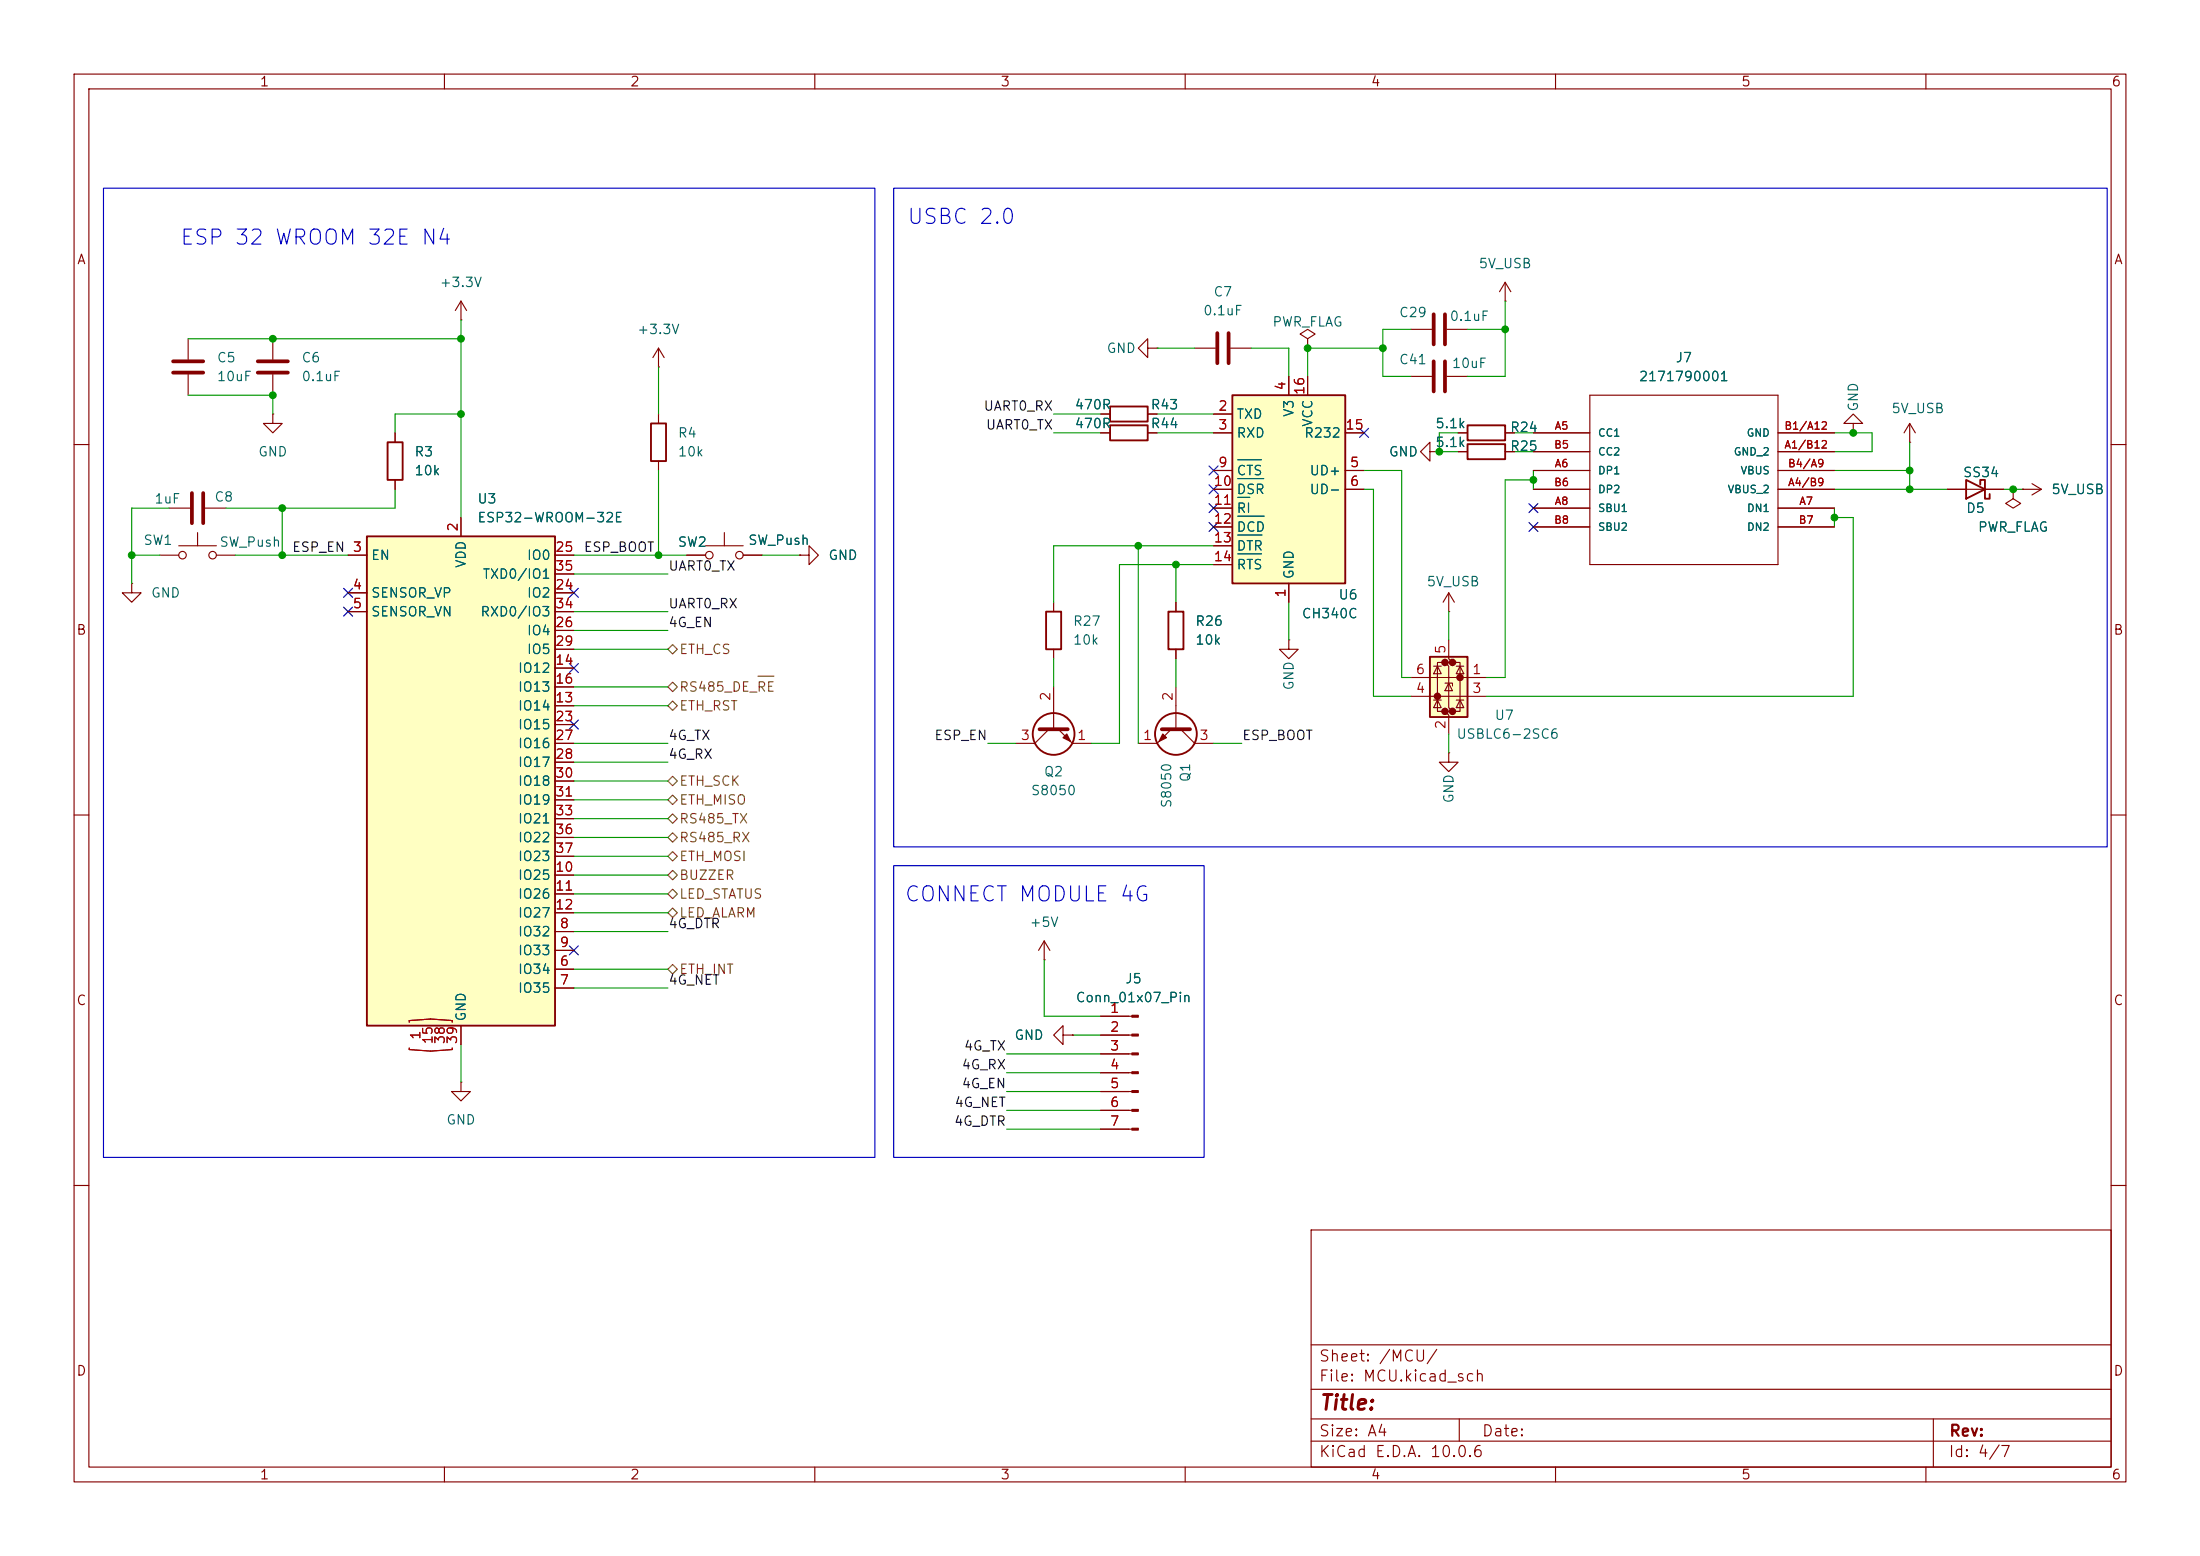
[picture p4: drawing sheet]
<svg xmlns="http://www.w3.org/2000/svg" width="297mm" height="210mm" viewBox="0 0 297 210" stroke-linecap="round" stroke-linejoin="round" font-family="sans-serif">
<g fill="none" stroke="#840000" stroke-width=".15">
<path d="M10 10h277v190h-277zM12 12h273v186h-273zM60 10v2M110 10v2M160 10v2M210 10v2M260 10v2M203.2 38.1l-.8 1.3M203.2 38.1l.8 1.3M203.2 38.1v2.5M148.6 55.9h1.3M148.6 58.4h1.3"/>
<path d="M154.9 47v-1.3l-1.2 1.3 1.2 1.3v-1.3h1.3M154.9 55.9h1.3M154.9 58.4h1.3M156.2 47h.1M203.2 40.6h.1M10 60h2M196.8 61h1.3M203.2 61h1.3M273 66h.1M273 66h2.6M274.3 65.3l1.3 .7M275.6 66l-1.3 .8"/>
<path d="M285 60h2M141.6 98.4l-1.9 1.9h-2.5M142.2 92.7v5.7M142.9 98.4l1.9 1.9h2.5M10 110h2M285 110h2M143.5 139.7v-1.3l-1.3 1.3 1.3 1.3v-1.3h1.3M144.8 139.7h.1M148.6 137.2h4.2M148.6 139.7h4.2M62.2 146.1v1.2h1.3l-1.3 1.3-1.2-1.3h1.2M62.2 146.1h.1"/>
<path d="M148.6 142.2h4.2M148.6 144.8h4.2M148.6 147.3h4.2M148.6 149.9h4.2M148.6 152.4h4.2M10 160h2M177 166h108v32h-108zM285 160h2M60 198v2M110 198v2M160 198v2M177 194.5h108"/>
<path d="M177 191.5h108M177 187.5h108M177 181.5h108M197 191.5v3M210 198v2M260 198v2M261 191.5v6.5"/>
</g>
<g fill="none" stroke="#840000" stroke-width=".25">
<path d="M149.9 54.9h5v2h-5zM149.9 57.4h5v2h-5zM198.1 59.9h5.1v2.1h-5.1z"/>
<circle cx="142.2" cy="99.1" r="2.82"/>
</g>
<g fill="#840000" stroke="#840000" stroke-width=".15">
<path d="M152.8 137h.9v.3h-.9z"/>
<path d="M152.8 139.6h.9v.2h-.9z"/>
<path d="M152.8 142.1h.9v.3h-.9z"/>
<path d="M152.8 144.7h.9v.2h-.9z"/>
<path d="M152.8 147.2h.9v.2h-.9z"/>
<path d="M152.8 149.7h.9v.3h-.9z"/>
<path d="M152.8 152.3h.9v.2h-.9z"/>
<path d="M144 99.1l.5 1-1-.5z"/>
</g>
<path d="M140.3 98.4h3.8" fill="none" stroke="#840000" stroke-width=".51"/>
<path d="M49.5 72.4h25.4v66h-25.4z" fill="#ffffc2"/>
<g fill="none" stroke="#840000" stroke-width=".25">
<path d="M49.5 72.4h25.4v66h-25.4z"/>
<circle cx="158.7" cy="99.1" r="2.82"/>
</g>
<g fill="none" stroke="#840000" stroke-width=".15">
<path d="M25.4 45.7v2.8M25.4 50.5v2.8M17.8 78.7v1.3h1.2l-1.2 1.3-1.3-1.3h1.3M17.8 78.7h.1M21.6 74.9h2.5M22.9 68.6h2.8M24.1 73.7h5.1M26.7 71.9v1.8M27.7 68.6h2.8M29.2 74.9h2.5M47 74.9h2.5M62.2 69.9v2.5"/>
<path d="M74.9 74.9h2.6M74.9 77.5h2.6M47 80h2.5M47 82.6h2.5M74.9 80h2.6M74.9 82.6h2.6M74.9 95.3h2.6M74.9 90.2h2.6M74.9 92.7h2.6M74.9 97.8h2.6M74.9 85.1h2.6M74.9 87.6h2.6"/>
<path d="M158.1 98.4l-1.9 1.9h-2.5M158.7 92.7v5.7M159.4 98.4l1.9 1.9h2.5M74.9 118.1h2.6M74.9 100.3h2.6M74.9 102.9h2.6M74.9 105.4h2.6M74.9 108h2.6M74.9 110.5h2.6M74.9 113h2.6M74.9 115.6h2.6M62.2 138.4v2.6"/>
<path d="M74.9 130.8h2.6M74.9 133.4h2.6M74.9 125.7h2.6M74.9 128.3h2.6M74.9 120.7h2.6M74.9 123.2h2.6"/>
<circle cx="24.6" cy="74.9" r=".51"/>
<circle cx="28.7" cy="74.9" r=".51"/>
</g>
<path d="M55.2 138v-.3l2.9-.2 2.9 .2v.3M55.2 141.4v.3l2.9 .2 2.9-.2v-.3" fill="none" stroke="#a90000" stroke-width=".15"/>
<path d="M23.4 48.8h4M23.4 50.3h4M25.9 66.5v4.1M27.4 66.5v4.1M156.8 98.4h3.9" fill="none" stroke="#840000" stroke-width=".51"/>
<path d="M157 99.1l.5 .5-1 .5z" fill="#840000" stroke="#840000" stroke-width=".15"/>
<path d="M193 88.6h5.1v8.2h-5.1z" fill="#ffffc2"/>
<g fill="#840000" stroke="#840000" stroke-width=".51">
<circle cx="197.1" cy="91.4" r=".25"/>
<circle cx="196.1" cy="89.4" r=".25"/>
<circle cx="196.1" cy="96" r=".25"/>
<circle cx="195.1" cy="89.4" r=".25"/>
<circle cx="195.1" cy="96" r=".25"/>
<circle cx="194.1" cy="94" r=".25"/>
</g>
<g fill="none" stroke="#840000" stroke-width=".15">
<path d="M36.8 55.9v1.3h1.3l-1.3 1.2-1.2-1.2h1.2M36.8 55.9h.1M36.8 45.7v2.8M36.8 50.5v2.8M53.3 58.4v1.3M62.2 43.2h.1M62.2 40.6l-.7 1.3M62.2 40.6l.8 1.3M62.2 40.6v2.6M88.9 49.5h.1M88.9 47v2.5M88.9 55.9v1.3"/>
<path d="M88.9 47l-.8 1.3M88.9 47l.8 1.3M161.3 47h2.8M166.1 47h2.8M53.3 64.8v1.2M88.9 62.2v1.3M92.7 74.9h2.5M95.2 73.7h5.1M97.8 71.9v1.8M100.3 74.9h2.6M107.9 74.9h1.3v-1.2l1.3 1.2-1.3 1.3v-1.3M107.9 74.9h.1"/>
<path d="M262.9 66h7.6M271.8 66v1.3l1 .6-1 .7-1-.7 1-.6M271.8 66h.1M190.5 91.4h10.2M190.5 94h10.2M193.5 94.5h1.1M193.5 89.9h1.1M194.1 89.9l.5 1h-1.1zM194.1 94.5l.5 1h-1.1zM195.1 92.2h1v.4M195.1 89.4h-1v6.6h1M195.6 86.4v2.5l.5 .5h-1l.5 .5v5.6l.5 .5h-1l.5 .5v2.6"/>
<path d="M195.6 92.2l.5 1h-1zM196.1 89.4h1v6.6h-1M196.6 94.5h1M196.6 89.9h1M197.1 89.9l.5 1h-1zM197.1 94.5l.5 1h-1zM195.6 101.6v1.3h1.2l-1.2 1.2-1.3-1.2h1.3M195.6 101.6h.1"/>
<circle cx="95.8" cy="74.9" r=".51"/>
<circle cx="99.8" cy="74.9" r=".51"/>
</g>
<path d="M52.3 59.7h2.1v5.1h-2.1zM87.9 57.2h2v5h-2zM265.4 64.8l2.6 1.2-2.6 1.3zM267.3 65.4v-.6h.7v2.5h.6v-.6M193 88.6h5.1v8.2h-5.1z" fill="none" stroke="#840000" stroke-width=".25"/>
<path d="M34.8 48.8h4.1M34.8 50.3h4.1M164.3 45v4M165.9 45v4" fill="none" stroke="#840000" stroke-width=".51"/>
<path d="M166.4 53.3h15.2v25.4h-15.2z" fill="#ffffc2"/>
<path d="M166.4 53.3h15.2v25.4h-15.2zM198.1 57.4h5.1v2h-5.1zM141.2 82.6h2.1v5h-2.1zM157.7 82.6h2.1v5h-2.1z" fill="none" stroke="#840000" stroke-width=".25"/>
<g fill="none" stroke="#840000" stroke-width=".15">
<path d="M53.3 58.4v1.3M148.6 55.9h1.3M148.6 58.4h1.3M154.9 55.9h1.3M154.9 58.4h1.3M163.8 55.9h2.6M163.8 58.4h2.6M174 50.8v2.5M176.5 45.7l1-.6-1-.6-1 .6 1 .6v1.3M176.5 47h.1M176.5 50.8v2.5M181.6 58.4h2.5"/>
<path d="M190.5 44.5h2.8M190.5 50.8h2.8M195.3 44.5h2.8M195.3 50.8h2.8M196.8 58.4h1.3M203.2 58.4h1.3M207 58.4h7.6M214.6 53.3h25.4v22.9h-25.4zM240 58.4h7.6M250.2 57.2h1.3l-1.3-1.3-1.3 1.3h1.3v1.2M250.2 58.4h.1M257.8 59.7h.1"/>
<path d="M257.8 57.2l-.8 1.2M257.8 57.2l.8 1.2M257.8 57.2v2.5M47 74.9h2.5M53.3 64.8v1.2M62.2 69.9v2.5M74.9 74.9h2.6M74.9 77.5h2.6M92.7 74.9h2.5M100.3 74.9h2.6M107.9 74.9h.1M163.8 63.5h2.6"/>
<path d="M163.8 66h2.6M163.8 68.6h2.6M163.8 71.1h2.6M163.8 73.7h2.6M163.8 76.2h2.6M174 78.7v2.6M181.6 63.5h2.5M181.6 66h2.5M193 61v-1.3l-1.2 1.3 1.2 1.2v-1.2h1.3M194.3 61h.1M196.8 61h1.3M203.2 61h1.3"/>
<path d="M207 63.5h7.6M207 66h7.6M207 68.6h7.6M207 71.1h7.6M207 61h7.6M240 63.5h7.6M240 66h7.6M240 68.6h7.6M240 71.1h7.6M240 61h7.6M262.9 66h2.5M268 66h2.5"/>
<path d="M271.8 66h.1M273 66h.1M47 80h2.5M47 82.6h2.5M74.9 80h2.6M74.9 82.6h2.6M74.9 95.3h2.6M74.9 90.2h2.6M74.9 92.7h2.6M74.9 97.8h2.6M74.9 85.1h2.6M74.9 87.6h2.6"/>
<path d="M142.2 81.3v1.3M142.2 87.6v1.3M158.7 81.3v1.3M158.7 87.6v1.3M174 86.4v1.2h1.3l-1.3 1.3-1.3-1.3h1.3M174 86.4h.1M195.6 82.6h.1M195.6 80l-.8 1.3M195.6 80l.7 1.3M195.6 80v2.6M74.9 118.1h2.6M74.9 100.3h2.6"/>
<path d="M74.9 102.9h2.6M74.9 105.4h2.6M74.9 108h2.6M74.9 110.5h2.6M74.9 113h2.6M74.9 115.6h2.6M62.2 138.4v2.6M74.9 130.8h2.6M74.9 133.4h2.6M74.9 125.7h2.6M74.9 128.3h2.6M74.9 120.7h2.6"/>
<path d="M74.9 123.2h2.6M141 129.5h.1M141 127l-.8 1.3M141 127l.7 1.3M141 127v2.5M144.8 139.7h.1M148.6 137.2h3.8M148.6 139.7h3.8M148.6 142.2h3.8M148.6 144.8h3.8M148.6 147.3h3.8M148.6 149.9h3.8"/>
<path d="M148.6 152.4h3.8"/>
</g>
<path d="M167.1 62.1h3.2M167.1 64.6h3.5M167.1 67.1h1.6M167.1 69.7h3.6M167.1 72.2h3.3M167.1 74.8h3.2" fill="none" stroke="#006464" stroke-width=".15"/>
<path d="M193.5 42.4v4.1M193.5 48.8v4M195.1 42.4v4.1M195.1 48.8v4" fill="none" stroke="#840000" stroke-width=".51"/>
<g fill="none" stroke="#725600" stroke-width=".15">
<path d="M90.2 92.7l.6-.6 .6 .6-.6 .6zM90.2 87.6l.6-.6 .6 .6-.6 .7zM90.2 95.3l.6-.7 .6 .7-.6 .6zM102.3 91.3h2.2M90.2 110.5l.6-.6 .6 .6-.6 .6zM90.2 108l.6-.7 .6 .7-.6 .6zM90.2 105.4l.6-.6 .6 .6-.6 .6zM90.2 118.1l.6-.6 .6 .6-.6 .6zM90.2 115.6l.6-.7 .6 .7-.6 .6zM90.2 113l.6-.6 .6 .6-.6 .7zM90.2 120.7l.6-.7 .6 .7-.6 .6zM90.2 123.2l.6-.6 .6 .6-.6 .6z"/>
<path d="M90.2 130.8l.6-.6 .6 .6-.6 .6z"/>
</g>
<g fill="none" stroke="#009600" stroke-width=".15">
<path d="M25.4 45.7h36.8M25.4 53.3h11.4v2.6M62.2 55.9h-8.9v2.5M62.2 43.2v26.7M88.9 49.5v6.4M142.2 55.9h6.4M142.2 58.4h6.4M156.2 55.9h7.6M156.2 58.4h7.6M156.2 47h5.1M168.9 47h5.1v3.8M186.7 47h-10.2v3.8"/>
<path d="M190.5 44.5h-3.8v6.3h3.8M196.8 58.4h-2.5v2.6h2.5M198.1 44.5h5.1M203.2 40.6v10.2h-5.1M204.5 58.4h2.5M247.6 58.4h5.1v2.6h-5.1M257.8 59.7v6.3M17.8 74.9h3.8M22.9 68.6h-5.1v10.1M31.7 74.9h15.3M38.1 68.6v6.3M53.3 66v2.6h-22.8"/>
<path d="M77.5 74.9h15.2M77.5 77.5h12.7M88.9 63.5v11.4M102.9 74.9h5M153.7 73.7v26.6M158.7 76.2v5.1M163.8 76.2h-12.7v24.1h-3.8M163.8 73.7h-21.6v7.6M184.1 66h1.3v28h5.1M184.1 63.5h5.1v27.9h1.3M204.5 61h2.5M207 63.5v2.5"/>
<path d="M207 64.8h-3.8v26.6h-2.5M247.6 66h15.3M247.6 68.6v2.5M247.6 63.5h10.2M247.6 69.9h2.6v24.1h-49.5M270.5 66h2.5M77.5 82.6h12.7M77.5 95.3h12.7M77.5 85.1h12.7M77.5 92.7h12.7M77.5 87.6h12.7M142.2 88.9v3.8"/>
<path d="M158.7 88.9v3.8M174 81.3v5.1M195.6 82.6v3.8M195.6 99.1v2.5M77.5 113h12.7M77.5 115.6h12.7M77.5 118.1h12.7M77.5 110.5h12.7M77.5 105.4h12.7M77.5 102.9h12.7M77.5 100.3h12.7M77.5 108h12.7"/>
<path d="M133.3 100.3h3.9M163.8 100.3h3.8M77.5 133.4h12.7M77.5 123.2h12.7M77.5 120.7h12.7M77.5 130.8h12.7M77.5 125.7h12.7M141 129.5v7.7h7.6M144.8 139.7h3.8M62.2 141v5.1M135.9 147.3h12.7M135.9 152.4h12.7"/>
<path d="M135.9 144.8h12.7M135.9 149.9h12.7M135.9 142.2h12.7"/>
</g>
<g fill="none" stroke="#000084" stroke-width=".15">
<path d="M183.5 57.8l1.3 1.2M184.8 57.8l-1.3 1.2M46.4 79.4l1.2 1.2M47.6 79.4l-1.2 1.2M76.9 79.4l1.2 1.2M78.1 79.4l-1.2 1.2M163.2 65.4l1.2 1.2M163.2 70.5l1.2 1.2M163.2 62.9l1.2 1.2M163.2 68l1.2 1.2M164.4 65.4l-1.2 1.2M164.4 70.5l-1.2 1.2"/>
<path d="M164.4 62.9l-1.2 1.2M164.4 68l-1.2 1.2M206.4 68l1.2 1.2M206.4 70.5l1.2 1.2M207.6 68l-1.2 1.2M207.6 70.5l-1.2 1.2M46.4 81.9l1.2 1.3M47.6 81.9l-1.2 1.3M76.9 89.6l1.2 1.2M76.9 97.2l1.2 1.2M78.1 89.6l-1.2 1.2M78.1 97.2l-1.2 1.2"/>
<path d="M76.9 127.7l1.2 1.2M78.1 127.7l-1.2 1.2"/>
</g>
<path d="M14 25.4h104.1v130.8h-104.1zM120.6 25.4h163.9v88.9h-163.9zM120.6 116.8h42v39.4h-42z" fill="none" stroke="#0000c2" stroke-width=".15"/>
<path d="M55.2 138v-.3l2.9-.2 2.9 .2v.3M55.2 141.4v.3l2.9 .2 2.9-.2v-.3" fill="none" stroke="#a90000" stroke-width=".15"/>
<g fill="#009600" stroke="#009600" stroke-width=".14">
<circle cx="62.2" cy="55.9" r=".46"/>
<circle cx="88.9" cy="74.9" r=".46"/>
<circle cx="153.7" cy="73.7" r=".46"/>
<circle cx="158.7" cy="76.2" r=".46"/>
<circle cx="194.3" cy="61" r=".46"/>
<circle cx="250.2" cy="58.4" r=".46"/>
<circle cx="207" cy="64.8" r=".46"/>
<circle cx="257.8" cy="66" r=".46"/>
<circle cx="247.6" cy="69.9" r=".46"/>
<circle cx="257.8" cy="63.5" r=".46"/>
<circle cx="271.8" cy="66" r=".46"/>
<circle cx="36.8" cy="53.3" r=".46"/>
<circle cx="36.8" cy="45.7" r=".46"/>
<circle cx="62.2" cy="45.7" r=".46"/>
<circle cx="17.8" cy="74.9" r=".46"/>
<circle cx="38.1" cy="74.9" r=".46"/>
<circle cx="38.1" cy="68.6" r=".46"/>
<circle cx="186.7" cy="47" r=".46"/>
<circle cx="176.5" cy="47" r=".46"/>
<circle cx="203.2" cy="44.5" r=".46"/>
</g>
<g font-size="2" fill="#0000c2">
<text x="24.2" y="33.6">ESP 32 WROOM 32E N4</text>
<text x="122.3" y="30.8">USBC 2.0</text>
<text x="122" y="122.2">CONNECT MODULE 4G</text>
</g>
<text font-size="2" fill="#840000" x="178" y="190.8">Title:</text>
<g font-size="1.5" fill="#840000">
<text x="178" y="184.1">Sheet: /MCU/</text>
<text x="178" y="186.8">File: MCU.kicad_sch</text>
<text x="178" y="197">KiCad E.D.A. 10.0.6</text>
<text x="178" y="194.2">Size: A4</text>
<text x="200" y="194.2">Date:</text>
<text x="263" y="197">Id: 4/7</text>
<text x="263" y="194.2">Rev:</text>
</g>
<g font-size="1.3" fill="#840000">
<text x="35" y="12">1</text>
<text x="85" y="12">2</text>
<text x="135" y="12">3</text>
<text x="185" y="12">4</text>
<text x="235" y="12">5</text>
<text x="285" y="12">6</text>
<text x="10.3" y="36">A</text>
<text x="285.3" y="36">A</text>
<text x="10.2" y="86">B</text>
<text x="285.2" y="86">B</text>
<text x="10.2" y="136">C</text>
<text x="285.2" y="136">C</text>
<text x="10.2" y="186">D</text>
<text x="285.2" y="186">D</text>
<text x="35" y="200">1</text>
<text x="85" y="200">2</text>
<text x="135" y="200">3</text>
<text x="185" y="200">4</text>
<text x="235" y="200">5</text>
<text x="285" y="200">6</text>
</g>
<g font-size="1.3" fill="#006464">
<text x="59.3" y="39.1">+3.3V</text>
<text x="163.7" y="40.3">C7</text>
<text x="199.5" y="36.5">5V_USB</text>
<text x="85.9" y="45.4">+3.3V</text>
<text x="149.3" y="48">GND</text>
<text x="162.3" y="42.9">0.1uF</text>
<text x="171.7" y="44.4">PWR_FLAG</text>
<text x="188.8" y="43.1">C29</text>
<text x="195.6" y="43.6">0.1uF</text>
<text x="29.2" y="49.2">C5</text>
<text x="29.2" y="51.8">10uF</text>
<text x="40.6" y="49.2">C6</text>
<text x="40.6" y="51.8">0.1uF</text>
<text x="188.8" y="49.5">C41</text>
<text x="195.9" y="50">10uF</text>
<text x="221.2" y="51.8">2171790001</text>
<text x="226.1" y="49.2">J7</text>
<text x="91.4" y="59.4">R4</text>
<text x="145" y="55.6">470R</text>
<text x="145" y="58.1">470R</text>
<text x="155.3" y="55.6">R43</text>
<text x="155.3" y="58.1">R44</text>
<text x="166.9" y="56.8">TXD</text>
<text x="166.9" y="59.4">RXD</text>
<text x="175" y="56.4" transform="rotate(-90 175 56.4)">V3</text>
<text x="176" y="59.4">R232</text>
<text x="177.5" y="57.7" transform="rotate(-90 177.5 57.7)">VCC</text>
<text x="193.7" y="58.1">5.1k</text>
<text x="203.8" y="58.6">R24</text>
<text x="251.2" y="55.6" transform="rotate(-90 251.2 55.6)">GND</text>
<text x="255.3" y="56.1">5V_USB</text>
<text x="34.8" y="61.9">GND</text>
<text x="55.9" y="61.9">R3</text>
<text x="55.9" y="64.5">10k</text>
<text x="91.4" y="61.9">10k</text>
<text x="166.9" y="64.5">CTS</text>
<text x="176.7" y="64.5">UD+</text>
<text x="187.4" y="61.9">GND</text>
<text x="193.7" y="60.7">5.1k</text>
<text x="203.8" y="61.2">R25</text>
<text x="264.9" y="64.7">SS34</text>
<text x="20.8" y="68.3">1uF</text>
<text x="28.9" y="68">C8</text>
<text x="64.4" y="68.3">U3</text>
<text x="64.4" y="70.8">ESP32-WROOM-32E</text>
<text x="166.9" y="67">DSR</text>
<text x="166.9" y="69.5">RI</text>
<text x="176.7" y="67">UD-</text>
<text x="265.3" y="69.5">D5</text>
<text x="276.8" y="67">5V_USB</text>
<text x="19.3" y="73.9">SW1</text>
<text x="29.5" y="74.1">SW_Push</text>
<text x="50" y="75.9">EN</text>
<text x="63.2" y="76.8" transform="rotate(-90 63.2 76.8)">VDD</text>
<text x="71.1" y="75.9">IO0</text>
<text x="91.4" y="74.1">SW2</text>
<text x="100.9" y="73.9">SW_Push</text>
<text x="111.7" y="75.9">GND</text>
<text x="166.9" y="72.1">DCD</text>
<text x="166.9" y="74.6">DTR</text>
<text x="166.9" y="77.2">RTS</text>
<text x="266.9" y="72.1">PWR_FLAG</text>
<text x="20.3" y="81">GND</text>
<text x="50" y="81">SENSOR_VP</text>
<text x="50" y="83.5">SENSOR_VN</text>
<text x="64.8" y="83.5">RXD0/IO3</text>
<text x="65.1" y="78.4">TXD0/IO1</text>
<text x="71.1" y="81">IO2</text>
<text x="175" y="78.3" transform="rotate(-90 175 78.3)">GND</text>
<text x="175.7" y="83.8">CH340C</text>
<text x="180.6" y="81.2">U6</text>
<text x="192.5" y="79.4">5V_USB</text>
<text x="71.1" y="86.1">IO4</text>
<text x="71.1" y="88.6">IO5</text>
<text x="144.8" y="84.8">R27</text>
<text x="144.8" y="87.3">10k</text>
<text x="161.3" y="84.8">R26</text>
<text x="161.3" y="87.3">10k</text>
<text x="69.8" y="91.1">IO12</text>
<text x="69.8" y="93.7">IO13</text>
<text x="175" y="93.3" transform="rotate(-90 175 93.3)">GND</text>
<text x="69.8" y="96.2">IO14</text>
<text x="69.8" y="98.8">IO15</text>
<text x="69.8" y="101.3">IO16</text>
<text x="196.5" y="100">USBLC6-2SC6</text>
<text x="201.7" y="97.5">U7</text>
<text x="69.8" y="103.8">IO17</text>
<text x="69.8" y="106.4">IO18</text>
<text x="139.1" y="107.6">S8050</text>
<text x="140.8" y="105.1">Q2</text>
<text x="161" y="105.6" transform="rotate(-90 161 105.6)">Q1</text>
<text x="69.8" y="108.9">IO19</text>
<text x="69.8" y="111.5">IO21</text>
<text x="69.8" y="114">IO22</text>
<text x="158.4" y="109.2" transform="rotate(-90 158.4 109.2)">S8050</text>
<text x="196.5" y="108.5" transform="rotate(-90 196.5 108.5)">GND</text>
<text x="69.8" y="119.1">IO25</text>
<text x="69.8" y="116.5">IO23</text>
<text x="69.8" y="121.6">IO26</text>
<text x="69.8" y="124.2">IO27</text>
<text x="138.9" y="125.4">+5V</text>
<text x="69.8" y="131.8">IO34</text>
<text x="69.8" y="126.7">IO32</text>
<text x="69.8" y="129.2">IO33</text>
<text x="63.2" y="137.9" transform="rotate(-90 63.2 137.9)">GND</text>
<text x="69.8" y="134.3">IO35</text>
<text x="145.1" y="135.6">Conn_01x07_Pin</text>
<text x="151.8" y="133">J5</text>
<text x="136.9" y="140.7">GND</text>
<text x="60.2" y="152.1">GND</text>
</g>
<g font-size="1.3" fill="#a90000">
<text x="173.9" y="52.8" transform="rotate(-90 173.9 52.8)">4</text>
<text x="176.4" y="53.4" transform="rotate(-90 176.4 53.4)">16</text>
<text x="164.4" y="55.7">2</text>
<text x="164.4" y="58.3">3</text>
<text x="181.5" y="58.3">15</text>
<text x="163.8" y="65.9">10</text>
<text x="164.4" y="63.4">9</text>
<text x="182.1" y="63.4">5</text>
<text x="182.1" y="65.9">6</text>
<text x="62.1" y="71.9" transform="rotate(-90 62.1 71.9)">2</text>
<text x="163.8" y="68.4">11</text>
<text x="163.8" y="71">12</text>
<text x="47.5" y="74.8">3</text>
<text x="74.9" y="74.8">25</text>
<text x="74.9" y="77.3">35</text>
<text x="163.8" y="73.5">13</text>
<text x="163.8" y="76.1">14</text>
<text x="47.5" y="79.9">4</text>
<text x="47.5" y="82.4">5</text>
<text x="74.9" y="79.9">24</text>
<text x="74.9" y="82.4">34</text>
<text x="173.9" y="80.7" transform="rotate(-90 173.9 80.7)">1</text>
<text x="74.9" y="85">26</text>
<text x="74.9" y="87.5">29</text>
<text x="195.4" y="88.4" transform="rotate(-90 195.4 88.4)">5</text>
<text x="74.9" y="95.1">13</text>
<text x="74.9" y="90">14</text>
<text x="74.9" y="92.6">16</text>
<text x="142.1" y="94.7" transform="rotate(-90 142.1 94.7)">2</text>
<text x="158.6" y="94.7" transform="rotate(-90 158.6 94.7)">2</text>
<text x="191" y="93.8">4</text>
<text x="191" y="91.3">6</text>
<text x="198.7" y="91.3">1</text>
<text x="198.7" y="93.8">3</text>
<text x="74.9" y="97.7">23</text>
<text x="74.9" y="100.2">27</text>
<text x="137.7" y="100.2">3</text>
<text x="145.3" y="100.2">1</text>
<text x="154.2" y="100.2">1</text>
<text x="161.8" y="100.2">3</text>
<text x="195.4" y="98.5" transform="rotate(-90 195.4 98.5)">2</text>
<text x="74.9" y="102.7">28</text>
<text x="74.9" y="105.3">30</text>
<text x="74.9" y="107.8">31</text>
<text x="74.9" y="110.4">33</text>
<text x="74.9" y="112.9">36</text>
<text x="74.9" y="118">10</text>
<text x="74.9" y="115.4">37</text>
<text x="74.9" y="120.5">11</text>
<text x="74.9" y="123.1">12</text>
<text x="75.5" y="125.6">8</text>
<text x="75.5" y="130.7">6</text>
<text x="75.5" y="128.1">9</text>
<text x="75.5" y="133.2">7</text>
<text x="149.8" y="137">1</text>
<text x="57.1" y="140.4" transform="rotate(-90 57.1 140.4)">1</text>
<text x="58.7" y="141" transform="rotate(-90 58.7 141)">15</text>
<text x="60.4" y="141" transform="rotate(-90 60.4 141)">38</text>
<text x="62" y="141" transform="rotate(-90 62 141)">39</text>
<text x="149.8" y="139.6">2</text>
<text x="149.8" y="142.1">3</text>
<text x="149.8" y="144.6">4</text>
<text x="149.8" y="147.2">5</text>
<text x="149.8" y="149.7">6</text>
<text x="149.8" y="152.3">7</text>
</g>
<g font-size="1.3" fill="#0f0f0f">
<text x="132.7" y="55.8">UART0_RX</text>
<text x="133" y="58.3">UART0_TX</text>
<text x="39.3" y="74.8">ESP_EN</text>
<text x="78.7" y="74.8">ESP_BOOT</text>
<text x="90.1" y="77.3">UART0_TX</text>
<text x="90.1" y="82.4">UART0_RX</text>
<text x="90.1" y="85">4G_EN</text>
<text x="90.1" y="100.2">4G_TX</text>
<text x="126" y="100.2">ESP_EN</text>
<text x="167.6" y="100.2">ESP_BOOT</text>
<text x="90.1" y="102.7">4G_RX</text>
<text x="90.1" y="125.6">4G_DTR</text>
<text x="90.1" y="133.2">4G_NET</text>
<text x="130" y="142.1">4G_TX</text>
<text x="128.8" y="149.7">4G_NET</text>
<text x="129.7" y="147.2">4G_EN</text>
<text x="129.7" y="144.7">4G_RX</text>
<text x="128.7" y="152.3">4G_DTR</text>
</g>
<g font-size="1.3" fill="#725600">
<text x="91.6" y="88.6">ETH_CS</text>
<text x="91.6" y="93.7">RS485_DE_RE</text>
<text x="91.6" y="96.2">ETH_RST</text>
<text x="91.6" y="106.4">ETH_SCK</text>
<text x="91.6" y="111.5">RS485_TX</text>
<text x="91.6" y="108.9">ETH_MISO</text>
<text x="91.6" y="114">RS485_RX</text>
<text x="91.6" y="119.1">BUZZER</text>
<text x="91.6" y="116.5">ETH_MOSI</text>
<text x="91.6" y="121.6">LED_STATUS</text>
<text x="91.6" y="124.2">LED_ALARM</text>
<text x="91.6" y="131.8">ETH_INT</text>
</g>
<g font-size="1" fill="#a90000">
<text x="209.8" y="58.2">A5</text>
<text x="240.8" y="58.2">B1/A12</text>
<text x="209.7" y="60.8">B5</text>
<text x="209.7" y="65.9">B6</text>
<text x="209.8" y="63.3">A6</text>
<text x="240.8" y="60.8">A1/B12</text>
<text x="241.3" y="65.9">A4/B9</text>
<text x="241.3" y="63.3">B4/A9</text>
<text x="209.7" y="70.9">B8</text>
<text x="209.8" y="68.4">A8</text>
<text x="242.7" y="70.9">B7</text>
<text x="242.8" y="68.4">A7</text>
</g>
<g font-size="1" fill="#006464">
<text x="215.6" y="59.2">CC1</text>
<text x="235.7" y="59.2">GND</text>
<text x="215.6" y="64.3">DP1</text>
<text x="215.6" y="61.7">CC2</text>
<text x="234" y="61.7">GND_2</text>
<text x="234.9" y="64.3">VBUS</text>
<text x="215.6" y="69.3">SBU1</text>
<text x="215.6" y="66.8">DP2</text>
<text x="215.6" y="71.9">SBU2</text>
<text x="233.2" y="66.8">VBUS_2</text>
<text x="235.8" y="69.3">DN1</text>
<text x="235.8" y="71.9">DN2</text>
</g>
</svg>
